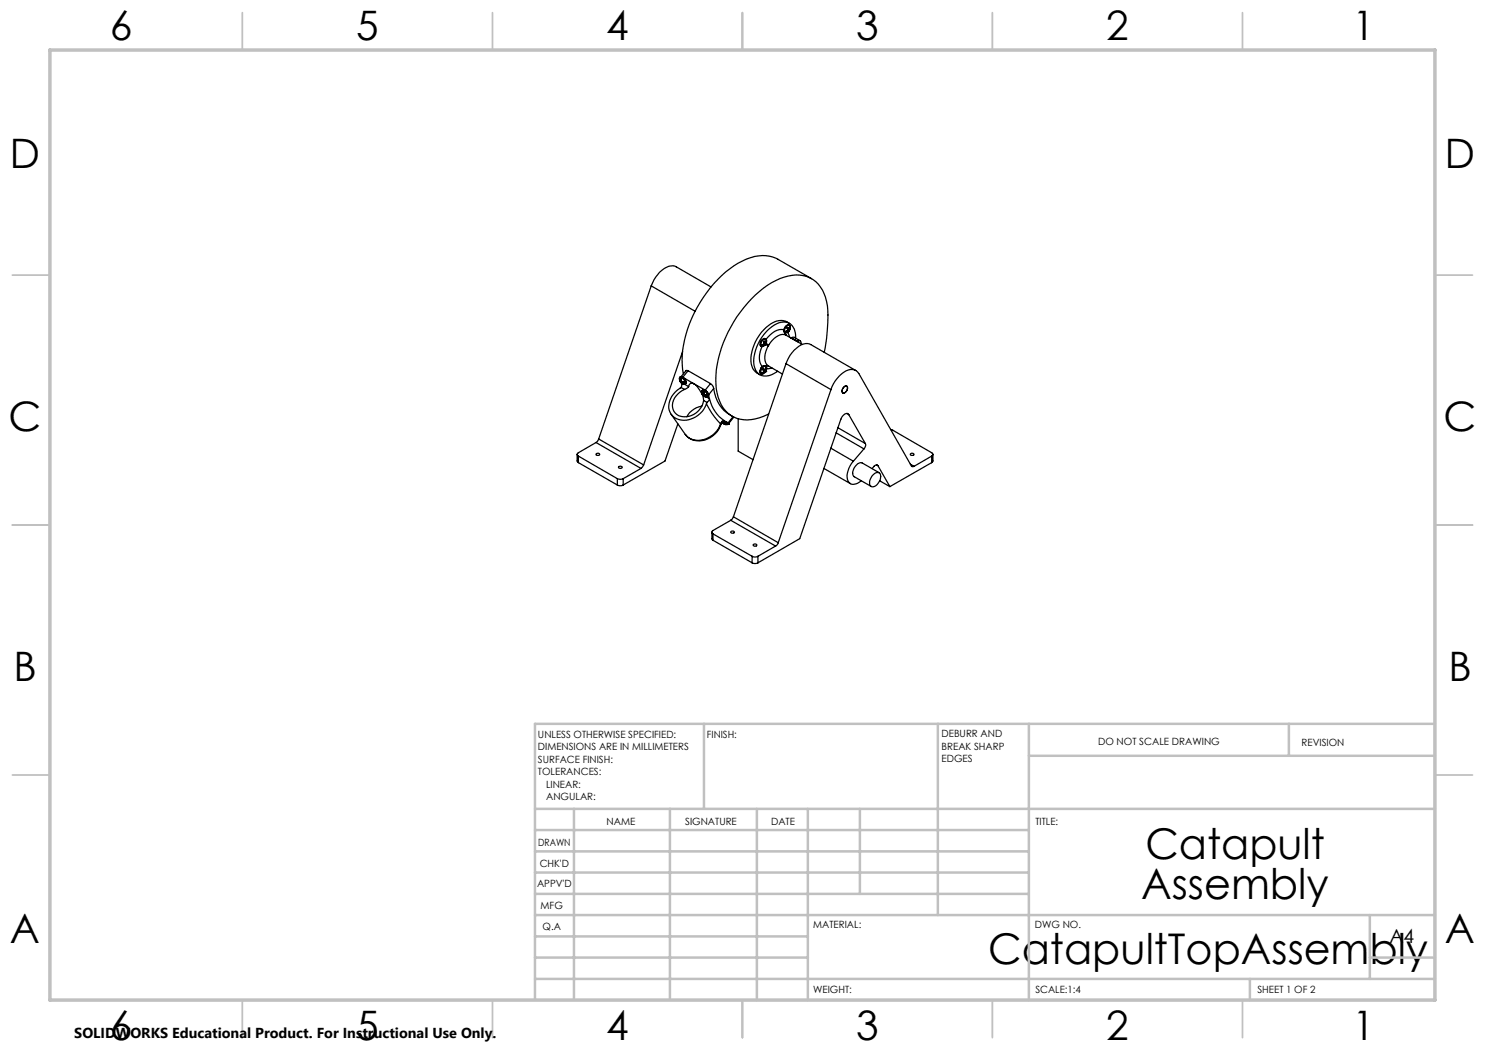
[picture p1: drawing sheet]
<svg xmlns="http://www.w3.org/2000/svg" width="297mm" height="210mm" viewBox="0 0 297 210" stroke-linecap="round" stroke-linejoin="round" font-family="sans-serif">
<g fill="none" stroke="#c0c0c0" stroke-width=".35">
<path d="M48.5 2.5v7.5M98.5 2.5v7.5M148.5 2.5v7.5M198.5 2.5v7.5M248.5 2.5v7.5M2.5 55h7.5M287 55h7.5M2.5 105h7.5M287 105h7.5M2.5 155h7.5M287 155h7.5M48.5 200v7.5"/>
<path d="M98.5 200v7.5M148.5 200v7.5M198.5 200v7.5M248.5 200v7.5"/>
</g>
<g fill="none" stroke="#c0c0c0" stroke-width=".5">
<path d="M140.8 144.8v17M187.6 144.8v38.2M205.8 144.8v55.2M205.8 151.2h81.2M257.8 144.8v6.4M287 144.8h-180v55.2M107 161.8h180M107 178.8h98.8M107 174.5h98.8M107 170.3h98.8M107 166h98.8M114.8 161.8v38.2"/>
<path d="M134 161.8v38.2M151.4 161.8v38.2M161.6 161.8v38.2M172 161.8v17M107 195.8h180M107 191.5h54.6M107 187.3h54.6M107 183h180M250 195.8v4.2M274 191.5h13M274 183v12.8"/>
</g>
<path d="M10 10h277v190h-277z" fill="none" stroke="#c0c0c0" stroke-width=".7"/>
<g fill="none" stroke="#000" stroke-width=".25">
<path d="M130.2 57.2a5.7 5.7 0 0 1 4-4h.4l.7 .2 6.9 4M130.2 57.2l-10.5 30.6M130.2 57.2l8.8 5.1M162.3 55.7l-6.7-3.9a7.4 7.4 0 0 0-7.1 .4 23.5 23.5 0 0 0-10.6 12.5 18.2 18.2 0 0 0-1.2 10M135.9 75.7v.4M135.9 75.7h.1M135.9 75.7l.1-.2 .4 .1 .7 .8M135.9 76.1l.2 .3a.81 .81 0 0 0 1 .4v-.4M135.9 76.1h.1M136 76.1l-.1-.1 .2 .2M136 76.1v.1M136 75.5l-.1 .2"/>
<path d="M136 76.2l.1 .2M136 75.5l.2-.1 .4 .3 .5 .7M136 76.2h.1M136.1 75.4a1.04 1.04 0 0 1 1 1.4M136.1 75.4h.2l.4 .2 .5 .7M136.1 75.4l-.1 .1M136.1 76.1v-.3l.2 .1v.3M136.1 76.1v.1M136.1 76.4h.1M136.2 76.4v.1M136.2 77.5a4.6 4.6 0 0 0-2.4 4.4 3.2 3.2 0 0 0 4.7 1.8l1.1-.6a4.5 4.5 0 0 0 1.7-2.3M136.2 77.5l.7 .4"/>
<path d="M136.2 76.5l.2 .2M136.3 76.6v.5l-.1 .4M136.3 76.2l.4 .2M136.3 76l-.2 .1M136.3 76.1l-.2 .1M136.3 76.2l-.2 .2M136.3 75.4l.3 .1M136.3 76.3l-.1 .1M136.4 76.5l.2 .3-.2-.1M136.5 76.5h-.1M136.5 76.3l-.3 .2M136.5 76.7h-.1"/>
<path d="M136.5 70.3l-7.8 22.7M136.6 75.5l2.2 1.3M136.6 76.4l-.2 .1M136.6 76.4l-.1 .1M136.7 76.4v.1h-.2M136.9 76.8l.8 .5M136.9 77.9a3.3 3.3 0 0 0-2.1 4.4 3.1 3.1 0 0 0 4.8 0l.3-.4a3.3 3.3 0 0 0 .8-1.8M137.1 76.8h-.4M137.1 76.4h-.4M137.1 76.4h.1M137.1 76.4v.4M137.1 76.8h.1"/>
<path d="M137.2 76.3h.1M137.2 76.3l-.1 .5M137.2 76.3l-.1 .1M137.6 74.1h-.4l-1 1.2M137.6 74.1l-1 1.4M137.6 74.1l4.5 2.6M137.7 77.3l-.8 .6M138.8 76.8l-.7-.1-.2 .2-.2 .4M138.8 76.8l.6 .4 1 1.7M138.8 76.8l2.2 1.2M140.4 78.3v.3M140.4 78.2v-.1a.99 .99 0 0 1 1.2 .9"/>
<path d="M140.4 78.2v.1M140.4 78.6l.1 .2M140.4 78.6v.1M140.4 78.9l.3 1.2M140.4 78.7v-.1l.2 .2M140.4 78.7l.1 .1M140.4 78.9l.2 .1M140.5 78.1l-.1 .1M140.5 78.8a.9 .9 0 0 0 1 .6l.1-.4M140.5 78.8l.1 .1M140.5 78.1l.2-.1 .4 .3 .5 .7M140.5 78.7v.1"/>
<path d="M140.5 78a1.07 1.07 0 0 1 1.1 1.3M140.5 78l.7 .2 .5 .7M140.5 78v.1M140.6 78.9l.1 .1M140.6 78.7l.1-.3 .1 .4M140.6 78.7v.1M140.7 79v.1M140.7 79.1l.2 .2M140.8 78.8l.4 .2M140.8 78.6l-.2 .1M140.8 78.7l-.2 .1M140.8 78.8l-.2 .1"/>
<path d="M140.8 78.9l-.1 .1M140.9 79.1l.1 .2h-.1M140.9 79.1h.1M140.9 79.2v.1M140.9 78.9l-.2 .2M141 78l.5 .5 .2 .5M141 79l-.1 .1M141.1 79l-.2 .1M141.2 79v.2l-.3-.1M141.4 79.4l.5 .3M141.6 79h-.4M141.6 79h.1"/>
<path d="M141.6 79.3l-.4 .1M141.6 79v.4M141.7 78.9h.1M141.7 78.9l-.1 .4M141.7 78.9l-.1 .1M141.7 79l.2 .7M141.9 79.7a7.4 7.4 0 0 0 2.9 4.4M141.9 79.7l-.5 .8M142.1 76.7l.5 .5 .1 .5M142.1 76.7l-1.1 1.3M142.7 77.7a7 7 0 0 0 3.7 5.5M142.7 77.7l-1 1.3"/>
<path d="M152 69l.3 .2-.2-.1M152 69l.1 .1M152.1 69.1h.1M152.2 74.7h.1M152.2 74.7h.5M152.2 73.6l-.2 .6 .2 .5M152.2 73.6l.3-.3 .4-.1h-.3l-.3 .4M152.2 73.6h.1M152.3 73.6l-.2 .3a.56 .56 0 0 0 .1 .8M152.3 73.6v.1M152.3 73.7h.1M152.3 73.7l-.2 .5 .1 .5"/>
<path d="M152.4 73.7l-.2 .8a.5 .5 0 0 0 .8 0l.1-.2M152.4 73.7l.1-.2a.49 .49 0 0 1 .7-.1l.1 .5-.2 .4M152.4 73.7l.2 .2M152.4 69.3a3.7 3.7 0 0 0 .1 4M152.5 69l-.3 .1M152.5 74.5l.1 .1M152.6 74.6h.1M152.6 73.9l.2 .3M152.6 73.9l.1-.1 .2 .1M152.7 73.8l.2 .1M152.7 68.8l.1 .1M152.8 68.8l-.3 .2"/>
<path d="M152.8 74.3l.1 .1M152.8 68.8l.1 .1M152.8 73.9h.1M152.8 73.9v.1M152.8 73.9l.3 .2M152.8 74.2l.2 .2M152.8 74.2l-.3 .3M152.8 68.7v.1M152.8 68.9l-.3 .1M152.8 68.7l.3 .2M152.8 74l.1 .1M152.8 74.3l.2 .1"/>
<path d="M152.8 74l.3 .1M152.8 68.4v.1l.3 .2M152.8 68.7h.1M152.8 68.6l.3 .1M152.9 74.4l-.3 .2M152.9 68.4l.3 .2M152.9 74.1l-.1 .1M152.9 74.1l.3 .1M152.9 68.9h-.1M152.9 68.9h.1M153 74.4h-.1M153 74.4h.1"/>
<path d="M153 68.9v.1M153 69h.1M153 68.4l.1 .1M153 68.4l-.1-.2-.2 .1 .1 .4M153 68.4l-.3-.1 .4 .2M153 73.9l.2 .1M153.1 67.8a.99 .99 0 0 0-1.1 1.2M153.1 68.9l-.1 .1M153.1 68.7v.2M153.1 68.9l.5 .3M153.1 73.2a.69 .69 0 0 0-.8 .5M153.1 73.2v.1"/>
<path d="M153.1 73.3l.2 .4 1.1-.1M153.1 74.3l-.1 .1M153.1 74.1l.1 .1M153.1 74.1h.1M153.1 73.6l.1 .1M153.1 73.6v.3h-.2M153.1 68.7h.1M153.1 74.3h.1M153.2 74l-.1 .1M153.2 68.6l-.1 .1M153.2 68.3h.1M153.2 74.2l-.1 .1"/>
<path d="M153.2 68.7l.5 .3M153.2 73.7v.3M153.3 68a.94 .94 0 0 1-1 1.2l-.1-.1M153.3 68l-.1-.2a.98 .98 0 0 0-1 1.3M153.3 68v.3M153.3 68.3l-.2 .2M153.3 68l-.2-.2a1.02 1.02 0 0 0-1 1.3M153.3 68.3l-.1 .3M153.3 68.3h.1M153.6 69.2a3.6 3.6 0 0 0-.2 3.7l.2 .3M153.6 73.2l-.3-.1-.2 .1M153.6 73.2h.1"/>
<path d="M153.7 73.2l-.6 .1M153.7 73.2l2.8 1.6M153.7 69l-.1 .2M156.8 66a3.3 3.3 0 0 0-3.2 1.4l-.4 .5M156.8 66.3h.1M156.8 66.3l.2 .2M156.9 66.5l.3 .5M156.9 66.3l.3 .3 .2-.1M157 66.5h.1M157 66.5l.3 .6M157.2 72.7a5.9 5.9 0 0 1 3.9-4l1.1 .2 9 5.2M157.2 67a2.86 2.86 0 0 0-3.1 1.5l-.4 .5"/>
<path d="M157.2 72.7l9 5.2M157.2 72.7l-10.5 30.7M157.2 67v.1M157.2 66.3h-.3M157.2 67.1l3.2 1.8M157.4 66.1l.2 .1M157.4 65.6l.4 .1M157.5 66.1l.2 .1M157.5 66l-.3 .3M157.5 66.5l.4 .9M157.6 66.2l-.4 .1M157.6 66l-.1 .1"/>
<path d="M157.6 66l.2 .2M157.6 66h.1M157.6 65.9l.3 .1M157.6 65.6l-.1 .1 .4 .3M157.6 65.7l.3 .2M157.7 66.2h-.1M157.7 66.2h.1M157.7 66.2v.1M157.7 66.3l-.3 .2M157.8 66.2l-.1 .1M157.8 65.7a.19 .19 0 0 0-.1-.2 .19 .19 0 0 0-.3 .1l.1 .4M157.8 66.2h.1"/>
<path d="M157.9 65a.96 .96 0 0 0-1.1 1.3M157.9 66l-.1 .2M157.9 66h.1M157.9 64.7a3.2 3.2 0 0 0-4.2 .4 8.9 8.9 0 0 0-3.5 7.7 2.83 2.83 0 0 0 1.8 2.2M157.9 65.9v.1M157.9 65.5l.1 .1M158 65.3a1.01 1.01 0 0 1-.6 1.2M158 65.3l-.1-.2a.97 .97 0 0 0-1 1.2M158 65.3v.2M158 65.5l-.2 .2M158 65.3v-.1a.62 .62 0 0 0-.6-.1 .62 .62 0 0 0-.4 .5l-.2 .7M158 65.6l-.1 .3"/>
<path d="M158 65.5v.1M158.2 67.6h.1M158.2 67.6l1.2 .6M158.3 67.5h.6l1.1 .6M158.3 67.5l1.1 .7M158.3 67.5l-.1 .1M159.1 67.6a2.58 2.58 0 0 0-2.8-3.2 8.2 8.2 0 0 0-5.3 6.3 3.8 3.8 0 0 0 1 4.3 3.4 3.4 0 0 0 3.5-.7M159.6 68.1l-.2 .1M159.6 68.1a.5 .5 0 0 1 .5 .1 .5 .5 0 0 1 .1 .6M159.6 68.1l.1 .4M164.9 70.5a29.1 29.1 0 0 0 .4-10.2 6.1 6.1 0 0 0-8.4-4.9 20 20 0 0 0-10.2 9 20.8 20.8 0 0 0-3.3 14.3 6.1 6.1 0 0 0 8.5 4.9l1.8-.8M166.2 77.9a5.9 5.9 0 0 1 3.9-4 1.63 1.63 0 0 1 1.7 .8l10.5 18.5 .2 .1h.3"/>
<path d="M166.2 77.9l-10.6 30.6M168.7 77.5a.45 .45 0 0 1 .8-.1 .96 .96 0 0 1-1 1.2v-.6zM115.4 90.9v1.4l.3 .2M115.7 91.2l7.8 4.5M115.7 92.5l7.8 4.5M115.7 91.2v1.3M119.2 88.5l-3.5 2a.35 .35 0 0 0-.3 .4 .35 .35 0 0 0 .3 .3M119.2 90.8a.34 .34 0 0 1 .4-.2 .34 .34 0 0 1 .2 .4h-.5zM119.2 88.5l9 5.2M119.7 87.8l-.5 .7M119.7 87.8l9 5.2M123.5 95.7l.6 .2 .5-.2"/>
<path d="M123.5 97l.4 .1 .7-.1M123.5 95.7v1.3M123.8 93.3l.3-.1a.26 .26 0 0 1 .4 .3 .26 .26 0 0 1-.4 .2l-.4-.2zM124.6 95.7v1.3M128.2 93.7l-3.6 2M128.7 93l-.5 .7M134.2 82.9l2.9 4M135.6 84.8l-2.6 7.4-8.4 4.8M140.4 81.2a4.1 4.1 0 0 0-3 2.2M140.7 80.1l.7 .4M141.3 80.8l1 1.8 1.8 2.2M141.4 80.5l-.1 .3"/>
<path d="M144.1 84.8a4.6 4.6 0 0 1-6.4 2.7l-.6-.6M144.1 84.8h.1M144.2 84.8a4.5 4.5 0 0 1-6.7 2.6l-.4-.5M144.4 84.5l.2 .1M144.6 84.6l-.2-.2 .3 .4h.4M144.6 84.6v.1M144.6 84.6h.1M144.6 84.7h.1M144.7 84.3l.7 .4M144.8 84.1l.8 .5M144.8 84.1l-.4 .1-.3 .6M144.8 84.3l.6 .4"/>
<path d="M144.9 84.8h.1M144.9 84.3l.6 .3M145 84.8h.1M145 84.9h.7M145 84.9h.1M145.1 84.8h.1M145.1 84.8l-.1 .1M145.1 84.8v.1M145.2 84.8l-.1 .1M145.3 84.4l-.2-.1a.67 .67 0 0 0-.9 .5M145.4 84.7l-.2 .1M145.4 84.7l.3 .2"/>
<path d="M145.4 84.7h.1M145.4 84.7l.4 .1M145.5 84.5v.1M145.5 84.6l.3 .1M145.5 84.6l-.1 .1M145.6 84.6h.2M145.8 84.8l-.1 .1M145.8 84.6v.1M145.8 84.7v.1M146.6 83.4l-1 1.2M146.8 83.4l-1 1.2M147.6 83.7v6.5l3 1.7"/>
<path d="M164.8 93.7l5.3 3M166.2 89.6l4.5 2.6M167.2 86.6l5.6 3.2M167.6 85.5l5.5 3.2M169.4 82.7l.4 .2M169.8 82.9a.78 .78 0 0 0-1.3 .3l-.3 .6-8.3 23.9-8.3 4.9M169.8 82.9l3.3 5.8M170.7 92.2a4.2 4.2 0 0 0-1 4.1 1.62 1.62 0 0 0 2.5-.1M172.8 89.8l-2.1 2.4M173.1 88.7a.99 .99 0 0 1-.3 1.1M174.6 95a.81 .81 0 0 1 1.1-.5 .81 .81 0 0 1 .4 1.1 1.79 1.79 0 0 1-1.9 1.7 1.71 1.71 0 0 1 .4-2.3zM175.3 93l.3 .1"/>
<path d="M175.6 93.1a.48 .48 0 0 0-.8 .2l-.4 .4M175.6 93.1l2.4 4.2M175.8 94.5l-3.4-1.9a1.61 1.61 0 0 0-1.7 1.4l-.1 .3a.99 .99 0 0 0 .3 1l3.3 2M175.9 96.2l2.1 1.1M178.1 85.9l8.2 4.6a.35 .35 0 0 1 .3 .4 .35 .35 0 0 1-.3 .3M182.1 90.8a.34 .34 0 0 1 .4-.2 .34 .34 0 0 1 .2 .4h-.5zM182.1 92.8l.7 .5M186.3 91.2l-3.5 2.1M186.3 91.2v1.3M186.3 92.5l-8.3 4.8M186.6 90.9v1.4l-.3 .2M142.4 106.4v1.4l.2 .2"/>
<path d="M142.6 106.8l7.8 4.5M142.6 108l7.8 4.6M142.6 106.8v1.2M146.2 104.1l-3.6 2a.37 .37 0 0 0-.2 .3 .37 .37 0 0 0 .2 .4M146.2 106.4a.39 .39 0 0 1 .4-.2 .39 .39 0 0 1 .3 .3 .39 .39 0 0 1-.4 .2 .39 .39 0 0 1-.3-.3zM146.2 104.1l8.9 5.1M146.7 103.4l-.5 .7M146.7 103.4l8.9 5.1M150.4 111.3l.4 .1 .8-.1M150.4 112.6l.4 .1 .8-.1M150.4 111.3v1.3M150.6 108.9a.34 .34 0 0 1 .5-.1 .34 .34 0 0 1 .2 .4h-.6z"/>
<path d="M151.6 111.3v1.3M155.1 109.2l-3.5 2.1M155.6 108.5l-.5 .7"/>
</g>
<g font-size="8.5">
<text x="229.1" y="171.8">Catapult</text>
<text x="228.2" y="179.9">Assembly</text>
<text x="197.6" y="192.7">CatapultTopAssembly</text>
</g>
<g font-size="8.1">
<text x="22" y="8">6</text>
<text x="71.2" y="8">5</text>
<text x="121.2" y="8">4</text>
<text x="171.3" y="8">3</text>
<text x="221.3" y="8">2</text>
<text x="270.5" y="8">1</text>
<text x="2" y="33.6">D</text>
<text x="289" y="33.6">D</text>
<text x="1.7" y="86.1">C</text>
<text x="288.7" y="86.1">C</text>
<text x="2.7" y="136.1">B</text>
<text x="289.7" y="136.1">B</text>
<text x="2" y="188.6">A</text>
<text x="289" y="188.6">A</text>
<text x="22" y="208">6</text>
<text x="71.2" y="208">5</text>
<text x="121.2" y="208">4</text>
<text x="171.3" y="208">3</text>
<text x="221.3" y="208">2</text>
<text x="270.5" y="208">1</text>
</g>
<text font-size="3.9" x="277.9" y="188.5">A4</text>
<text font-size="2.9" x="14.9" y="207.6">SOLIDWORKS Educational Product. For Instructional Use Only.</text>
<g font-size="2">
<text x="107.6" y="147.6">UNLESS OTHERWISE SPECIFIED:</text>
<text x="141.4" y="147.6">FINISH:</text>
<text x="188.3" y="147.5">DEBURR AND</text>
<text x="188.3" y="150">BREAK SHARP</text>
<text x="219.6" y="149">DO NOT SCALE DRAWING</text>
<text x="260.3" y="149.2">REVISION</text>
<text x="107.6" y="150.1">DIMENSIONS ARE IN MILLIMETERS</text>
<text x="107.6" y="152.6">SURFACE FINISH:</text>
<text x="107.6" y="155.1">TOLERANCES:</text>
<text x="188.3" y="152.5">EDGES</text>
<text x="109.2" y="157.6">LINEAR:</text>
<text x="109.2" y="160.1">ANGULAR:</text>
<text x="121.3" y="165">NAME</text>
<text x="137" y="164.9">SIGNATURE</text>
<text x="154.2" y="164.9">DATE</text>
<text x="207.1" y="164.9">TITLE:</text>
<text x="107.6" y="169.1">DRAWN</text>
<text x="107.9" y="173.3">CHK'D</text>
<text x="107.4" y="177.4">APPV'D</text>
<text x="108.1" y="181.8">MFG</text>
<text x="108.5" y="186">Q.A</text>
<text x="162.6" y="185.5">MATERIAL:</text>
<text x="207" y="185.5">DWG NO.</text>
<text x="162.6" y="198.5">WEIGHT:</text>
<text x="207.1" y="198.6">SCALE:1:4</text>
<text x="251.5" y="198.6">SHEET 1 OF 2</text>
</g>
</svg>
